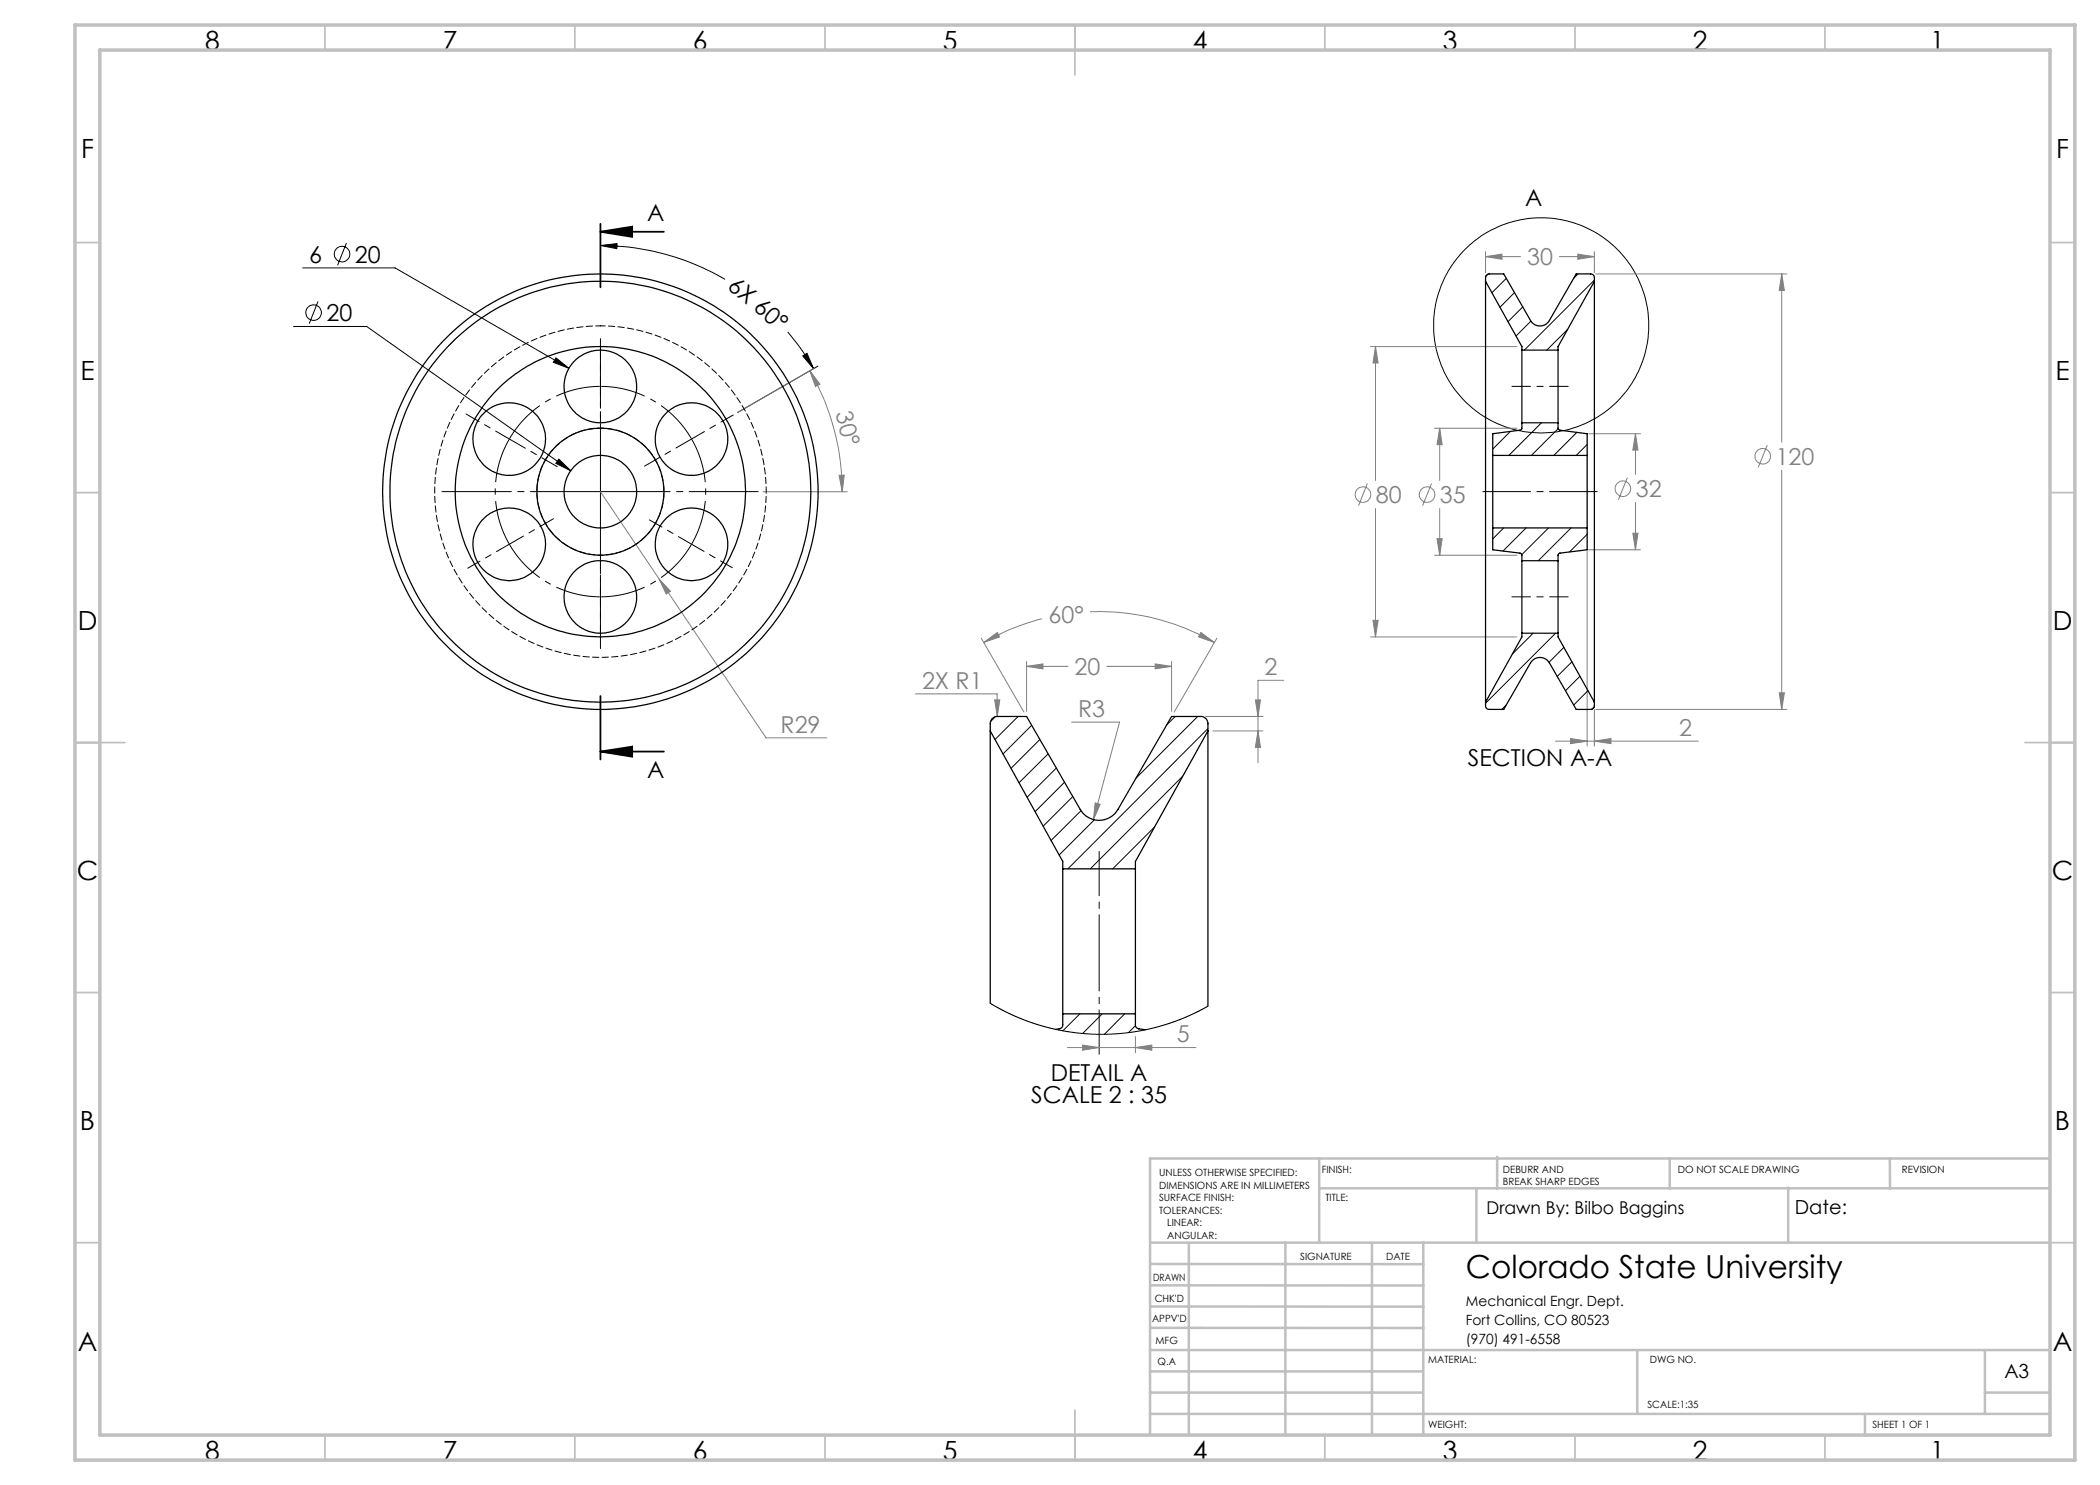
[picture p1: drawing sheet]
<svg xmlns="http://www.w3.org/2000/svg" width="420mm" height="297mm" viewBox="0 0 420 297" stroke-linecap="round" stroke-linejoin="round" font-family="sans-serif">
<g fill="none" stroke="#000" stroke-width=".2">
<path d="M60.5 53.6h18.5l34.8 20.1M69.3 48.6l-1.8 4.5M120.1 49.1l3.3-.4v1zM120.1 49.1a49.5 49.5 0 0 1 24.9 6.8M58.7 65.3h14.6l40.9 28.9M63.6 60.3l-1.8 4.4M111.2 71.6l2.6 2.1-3.1-1.2zM120 77.3h.2M120.1 77.2v.2M157.6 66.4a45.8 45.8 0 0 1 5.1 7.3M160.5 71.2l.9-.5 1.3 3zM163.6 73.2l-16.1 9.3"/>
<path d="M111.8 91.8l2.4 2.4-3-1.5z"/>
<circle cx="68.4" cy="50.8" r="1.55"/>
<circle cx="62.7" cy="62.5" r="1.56"/>
<circle cx="308.2" cy="65.1" r="21.5"/>
</g>
<g fill="none" stroke="#808080" stroke-width=".2">
<path d="M297.1 51.3l3.3-.5v1.1zM297.1 50.3v4.2M297.1 51.3h7M311.9 51.3h7M315.6 50.8l3.3 .5-3.3 .6zM318.9 50.3v4.2M319.2 54.8h38.2M356.3 54.8l.6 3.3h-1.1zM356.3 54.8v33.6M162 74.2l2 2.6-.9 .5zM162 74.2a48.7 48.7 0 0 1 6.5 24.2M162.8 73.7l-15.3 8.8"/>
<path d="M274.1 69.3h29.3M275.1 69.3l.5 3.3h-1zM275.1 69.3v26.8M120.1 98.4l11.7 17.4M152.6 98.4h16.8M167.8 95.1l1-.1-.3 3.4zM273.5 96.7l-1.8 4.4M286.3 96.7l-1.8 4.4M286.9 85.7h16.5M287.9 85.7l.5 3.2h-1zM287.9 85.7v10.4M317.8 86.7h10.3"/>
<path d="M325.5 95.5l-1.8 4.5M327.1 86.7l.5 3.3h-1zM327.1 86.7v8.2M353.4 89l-1.8 4.5M356.3 94v47.9M131.8 115.8l2.3 2.4-.9 .6zM131.8 115.8l21.4 31.8h12.2M275.1 101.7v25.7M286.9 111.1h16.5M287.4 107.7h1l-.5 3.4zM287.9 101.7v9.4M317.4 110.3v38.9"/>
<path d="M317.7 110h10.4M326.6 106.6h1l-.5 3.4zM327.1 100.5v9.5M183.1 138.8h16.3l.1 4.5M196.3 127.6l8.5 14.8M196.8 128.5l2.7-2 .4 .9zM198.9 140h1.1l-.5 3.3zM205.3 133.3l3.3-.5v1zM205.3 132.3v10M205.3 133.3h8.3M208.4 123.8a46.4 46.4 0 0 0-11.6 4.7M218 122.3a46.1 46.1 0 0 1 24.9 6.2"/>
<path d="M221.4 133.3h12.9M231 132.8l3.3 .5-3.3 .5zM234.3 132.3v10M240.2 126.5l2.7 2-3.2-1.1zM243.4 127.6l-8.6 14.8M251.1 140h1l-.5 3.3zM256.8 136.1h-5.2v16.4M274.1 127.4h29.3M274.6 124.1h1l-.5 3.3zM355.8 138.6h1.1l-.6 3.3zM214.3 144.4h9.6l-5.2 19.5M241.1 143.3h11.5"/>
<path d="M242.6 146.2h10M251.6 146.2l.5 3.3h-1zM311.1 148.2h28.6M314.1 147.7l3.3 .5-3.3 .5zM318.9 148.2l3.3-.5v1zM318.9 141.9v7.3M319.2 141.9h38.2M219 160.6l1 .3-1.3 3zM213.5 209.5h25.7M216.5 209l3.3 .5-3.3 .5zM227.1 209.5l3.3-.5v1zM227.1 207.3v3.2"/>
<circle cx="272.6" cy="98.9" r="1.56"/>
<circle cx="285.4" cy="98.9" r="1.56"/>
<circle cx="324.6" cy="97.7" r="1.55"/>
<circle cx="352.6" cy="91.3" r="1.55"/>
</g>
<path d="M101.9 87.8l-.1 .1M101.9 87.8v-.1M138.3 87.8v-.1M138.3 87.8l.1 .1M101.9 108.8v.1M101.9 108.8h-.1M120.1 119.4h.1M120.1 119.4h-.1M138.3 108.8h.1M138.3 108.8v.1" fill="none" stroke="#000" stroke-width=".2" stroke-dasharray="15.2 1.3 1.3 1.3" stroke-linecap="butt"/>
<path d="M119.9 77.3a21 21 0 0 0-18 10.4M101.8 87.9a21 21 0 0 0 0 20.8M138.2 87.7a21 21 0 0 0-18-10.4M101.9 109a21 21 0 0 0 18 10.4M120.2 119.4a21 21 0 0 0 18-10.4M138.4 108.7a21 21 0 0 0 0-20.8" fill="none" stroke="#000" stroke-width=".2" stroke-dasharray="15.2 1.3 1.3 1.3" stroke-dashoffset="6.3" stroke-linecap="butt"/>
<path d="M120.1 46.4h12.7M120.1 44.8v12.7M120.1 46.4l6.3-1.1v2.1zM120.1 139.2v12.7M120.1 150.3h12.7M120.1 150.3l6.3-1v2z" fill="none" stroke="#000" stroke-width=".35"/>
<path d="M120.1 77.1v-7.2M120.1 77.4v7.2M120.1 119.5v7.2M120.1 119.2v-7.2" fill="none" stroke="#000" stroke-width=".2" stroke-dasharray="15.2 1.3 1.3 1.3" stroke-dashoffset="13.6"/>
<g fill="none" stroke="#000" stroke-width=".2" stroke-dasharray="15.2 1.3 1.3 1.3">
<path d="M101.9 87.8h-.1M101.9 87.8h.1M120.1 98.3v-.1M120.1 98.3h-.1M120.1 98.3v.1M120.1 98.3h.1M138.3 87.8h.1M101.9 108.8l-.1 .1M101.9 108.8h.1M120.1 119.4h.1M120.1 119.4v-.1M138.3 108.8l.1 .1"/>
<path d="M138.3 108.8h.1"/>
</g>
<path d="M120.1 98.2v-30.5" fill="none" stroke="#000" stroke-width=".2" stroke-dasharray="15.2 1.3 1.3 1.3" stroke-dashoffset="1.9"/>
<path d="M119.9 98.3h-31.5M120.2 98.3h31.4" fill="none" stroke="#000" stroke-width=".2" stroke-dasharray="15.2 1.3 1.3 1.3" stroke-dashoffset="1.4"/>
<path d="M120.1 98.5v31.2" fill="none" stroke="#000" stroke-width=".2" stroke-dasharray="15.2 1.3 1.3 1.3" stroke-dashoffset="1.5"/>
<path d="M101.7 87.7l-8.5-4.9" fill="none" stroke="#000" stroke-width=".2" stroke-dasharray="15.2 1.3 1.3 1.3" stroke-dashoffset="12.2"/>
<path d="M102 87.9l9.5 5.4" fill="none" stroke="#000" stroke-width=".2" stroke-dasharray="15.2 1.3 1.3 1.3" stroke-dashoffset="11.7"/>
<path d="M138.4 87.7l8.2-4.7M101.7 108.9l-8.1 4.7" fill="none" stroke="#000" stroke-width=".2" stroke-dasharray="15.2 1.3 1.3 1.3" stroke-dashoffset="12.4"/>
<path d="M102 108.8l8.7-5.1" fill="none" stroke="#000" stroke-width=".2" stroke-dasharray="15.2 1.3 1.3 1.3" stroke-dashoffset="12.1"/>
<path d="M138.4 108.9l8.1 4.7" fill="none" stroke="#000" stroke-width=".2" stroke-dasharray="15.2 1.3 1.3 1.3" stroke-dashoffset="12.5"/>
<path d="M138.2 108.8l-8.3-4.8" fill="none" stroke="#000" stroke-width=".2" stroke-dasharray="15.2 1.3 1.3 1.3" stroke-dashoffset="12.3"/>
<path d="M138.2 87.9l-9.3 5.3" fill="none" stroke="#000" stroke-width=".2" stroke-dasharray="15.2 1.3 1.3 1.3" stroke-dashoffset="11.8"/>
<path d="M302.4 77.3h11.2M302.4 119.4h11.2" fill="none" stroke="#000" stroke-width=".2" stroke-dasharray="15.2 1.3 1.3 1.3" stroke-dashoffset="11.5"/>
<path d="M296.6 98.3h22.8" fill="none" stroke="#000" stroke-width=".2" stroke-dasharray="15.2 1.3 1.3 1.3" stroke-dashoffset="5.7"/>
<path d="M219.8 170.3v40.5" fill="none" stroke="#000" stroke-width=".2" stroke-dasharray="15.2 1.3 1.3 1.3" stroke-dashoffset="6.4"/>
<g fill="none" stroke="#c0c0c0" stroke-width=".35">
<path d="M65 5v5M115 5v5M165 5v5M215 5v10M265 5v5M315 5v5M365 5v5M15 48.5h5M410 48.5h5M15 98.5h5M410 98.5h5M15 148.5h10"/>
<path d="M405 148.5h10M15 198.5h5M410 198.5h5M15 248.5h5M410 248.5h5M65 287v5M115 287v5M165 287v5M215 282v10M265 287v5M315 287v5M365 287v5"/>
</g>
<g fill="none" stroke="#c0c0c0" stroke-width=".5">
<path d="M263.8 231.7v16.8M263.8 237.7h146.2M295.3 237.7v10.8M299.4 231.3v6.4M333.9 231.7v6M357.6 237.5v10.9M378 231.7v6M410 231.7h-180v55.2M230 248.5h180M230.1 257.1h54.6M230.1 252.8h54.6M237.8 248.8v38.2"/>
<path d="M257.1 248.5v38.3M274.4 248.8v38.2M284.7 248.5v38.3M230 278.5h54.6M230 274.3h54.6M230 270h180M230 265.6h54.7M230.1 261.3h54.6M327.4 270v12.8M397 278.5h13M397 270v12.8M230 282.8h180"/>
<path d="M373 282.8v4.2"/>
</g>
<path d="M15 5h400v287h-400zM20 10h390v277h-390z" fill="none" stroke="#c0c0c0" stroke-width=".7"/>
<g fill="#000">
<path d="M120.1 46.4l6.3-1.1v2.1zM120.1 150.3l6.3-1v2z"/>
<path d="M111.2 71.6l-.5 .9 3.1 1.2zM111.8 91.8l-.6 .9 3 1.5z"/>
<path d="M160.5 71.2l.9-.5 1.3 3zM120.1 49.1l3.3-.4v1z"/>
</g>
<g fill="#808080">
<path d="M167.8 95.1l1-.1-.3 3.4zM162 74.2l2 2.6-.9 .5z"/>
<path d="M131.8 115.8l1.4 3 .9-.6zM275.1 69.3l.5 3.3h-1zM274.6 124.1h1l-.5 3.3zM327.1 86.7l.5 3.3h-1zM326.6 106.6h1l-.5 3.4zM356.3 54.8l.6 3.3h-1.1zM355.8 138.6h1.1l-.6 3.3zM297.1 51.3l3.3-.5v1.1zM315.6 50.8l3.3 .5-3.3 .6zM287.9 85.7l.5 3.2h-1zM287.4 107.7h1l-.5 3.4zM205.3 133.3l3.3-.5v1zM231 132.8l3.3 .5-3.3 .5zM251.1 140h1l-.5 3.3zM251.6 146.2l.5 3.3h-1zM219 160.6l-.3 3.3 1.3-3zM198.9 140l.6 3.3 .5-3.3zM240.2 126.5l2.7 2-3.2-1.1zM196.8 128.5l2.7-2 .4 .9z"/>
<path d="M227.1 209.5l3.3-.5v1zM216.5 209l3.3 .5-3.3 .5z"/>
<path d="M314.1 147.7l3.3 .5-3.3 .5zM318.9 148.2l3.3-.5v1z"/>
</g>
<g fill="none" stroke="#000" stroke-width=".25">
<path d="M297.1 56.3v84.1M297.1 56.3v-1l.5-.4 3.1-.1 5.4 9.3a2.18 2.18 0 0 0 3.8 0l5.3-9.3 3.2 .1 .4 .4 .1 1M297.1 56.3l7.3 13v.7M318.9 56.3v84.1M318.9 56.3l-7.3 13v.7M304.4 70v14.6M304.4 70h7.2M311.6 70v14.6M298.6 91.1v14.5M298.6 91.1h18.8M304.4 84.6v1.1l-.3 .3-5.5 .7v4.4M304.4 84.6h7.2"/>
<path d="M311.6 84.6v1.1l.3 .3 5.5 .7v4.4M317.4 91.1v14.5M298.6 105.6v4.4l5.5 .6 .3 .5v1M298.6 105.6h18.8M304.4 112.1v14.5M304.4 112.1h7.2M311.6 112.1v14.5M317.4 105.6v4.4l-5.5 .6-.3 .4v1.1M304.4 126.6h7.2M304.4 126.6v.8l-7.3 13M311.6 126.6v.8l7.3 13M198 146.2v54.5"/>
<path d="M198 146.2v-1.5a1.39 1.39 0 0 1 1.5-1.4h5.8l10.7 18.6a4.4 4.4 0 0 0 7.6 0l10.7-18.6h5.8a1.44 1.44 0 0 1 1.5 1.4v1.5M198 146.2l14.5 26.1v1.5M241.6 146.2v55M241.6 146.2l-14.5 26.1v1.5M297.1 140.4v.9l.5 .5 3.1 .1 5.4-9.3a2.18 2.18 0 0 1 3.8 0l5.3 9.3 3.2-.1 .4-.4 .1-1M212.5 173.8v29M212.5 173.8h14.6M227.1 173.8v29M212.5 202.8v2.2a.76 .76 0 0 1-.7 .8l-.7 .1M212.5 202.8h14.6M227.1 202.8v2.2a.76 .76 0 0 0 .7 .8l1.3 .1"/>
<circle cx="120.1" cy="77.3" r="7.3"/>
<circle cx="101.9" cy="87.8" r="7.3"/>
<circle cx="120.1" cy="98.3" r="12.7"/>
<circle cx="120.1" cy="98.3" r="29"/>
<circle cx="120.1" cy="98.3" r="42.1"/>
<circle cx="120.1" cy="98.3" r="7.3"/>
<circle cx="120.1" cy="98.3" r="43.5"/>
<circle cx="138.3" cy="87.8" r="7.3"/>
<circle cx="101.9" cy="108.9" r="7.3"/>
<circle cx="120.1" cy="119.4" r="7.3"/>
<circle cx="138.3" cy="108.9" r="7.3"/>
</g>
<path d="M120.1 111a12.7 12.7 0 0 0 11.1-18.8 12.7 12.7 0 0 0-21.9-.6 12.7 12.7 0 0 0 10.1 19.4h.7" fill="none" stroke="#000" stroke-width=".2" stroke-dasharray="1.3 .6" stroke-dashoffset=".7"/>
<path d="M120.1 65.2a33.2 33.2 0 0 1 29 49.2 33.2 33.2 0 0 1-57.1 1.5 33.2 33.2 0 0 1 26.4-50.7h1.7" fill="none" stroke="#000" stroke-width=".2" stroke-dasharray="1.3 .6" stroke-dashoffset=".3"/>
<g fill="none" stroke="#000" stroke-width=".2">
<path d="M297.6 54.8l-.5 .5M301.2 55.7l-2.8 2.9M302.9 58.5l-2.9 3M315.6 54.8l-.9 .9M318.9 56l-14 14M304.6 61.4l-3 2.9M306.2 64.2l-3 3M313.5 65.9l-4.1 4.1M302.1 86.3l-3.5 3.5M308.3 84.6l-6.5 6.5M311.6 85.7l-5.3 5.4M315.4 86.5l-4.6 4.6"/>
<path d="M317.4 88.9l-2.2 2.2M300.7 105.6l-2.1 2.2M305.2 105.6l-4.6 4.6M309.7 105.6l-5.4 5.3M314.2 105.6l-6.5 6.5M317.4 106.9l-3.5 3.5M306.6 126.6l-4.2 4.2M311.1 126.6l-14 14M312.8 129.5l-3 3M314.4 132.4l-3 2.9M316 135.3l-2.9 2.8M317.6 138.1l-2.9 2.9"/>
<path d="M199.1 143.3l-1 1M203.6 143.3l-4.6 4.6M206.3 145.1l-5.7 5.7M208 147.9l-5.8 5.8M209.6 150.8l-5.8 5.8M211.3 153.6l-5.9 5.9M212.9 156.5l-5.9 5.8M214.6 159.3l-6 5.9M235.1 143.3l-1.8 1.7M236.5 155.3l-18.4 18.5M239.5 143.3l-12.3 12.3M241.6 145.7l-28 28.1"/>
<path d="M301.2 141l-.8 .9M318.8 141.4l-.5 .4M216.2 162.1l-6 6M218.9 164l-7.1 7M227.1 173.7l-.1 .1M230.9 165.4l-8.4 8.4M198 200.7l4.6 2.4 4.9 1.8 2.9 .8 3.1 .6 5.6 .6 3.3-.1 3-.2 5.6-1.1 3.6-1.1 2.6-1 4.4-2.2M216 202.8l-3.4 3.4M220.5 202.8l-4 3.9M224.9 202.8l-4 4.1M227.1 205.1l-1.4 1.4"/>
</g>
<text font-size="6.3" x="293.2" y="255.5">Colorado State University</text>
<g font-size="5.3">
<text x="41" y="9.9">8</text>
<text x="88.5" y="9.9">7</text>
<text x="138.5" y="9.9">6</text>
<text x="188.5" y="9.9">5</text>
<text x="238.5" y="9.9">4</text>
<text x="288.5" y="9.9">3</text>
<text x="338.5" y="9.9">2</text>
<text x="386" y="9.9">1</text>
<text x="16.2" y="31.7">F</text>
<text x="411.2" y="31.7">F</text>
<text x="16.1" y="75.9">E</text>
<text x="411.1" y="75.9">E</text>
<text x="15.5" y="125.9">D</text>
<text x="410.5" y="125.9">D</text>
<text x="15.4" y="175.9">C</text>
<text x="410.4" y="175.9">C</text>
<text x="16" y="225.9">B</text>
<text x="411" y="225.9">B</text>
<text x="15.5" y="270.2">A</text>
<text x="410.5" y="270.2">A</text>
<text x="41" y="291.9">8</text>
<text x="88.5" y="291.9">7</text>
<text x="138.5" y="291.9">6</text>
<text x="188.5" y="291.9">5</text>
<text x="238.5" y="291.9">4</text>
<text x="288.5" y="291.9">3</text>
<text x="338.5" y="291.9">2</text>
<text x="386" y="291.9">1</text>
</g>
<g font-size="4.7">
<text x="305" y="41.1">A</text>
<text x="129.5" y="44.3">A</text>
<text x="61.8" y="52.5">6</text>
<text x="71" y="52.5">20</text>
<text x="145.3" y="57.5" transform="rotate(40 145.3 57.5)">6X 60°</text>
<text x="65.3" y="64.2">20</text>
<text x="129.5" y="155.7">A</text>
<text x="293.6" y="153.2">SECTION A-A</text>
<text x="206.3" y="220.6">SCALE 2 : 35</text>
<text x="210.1" y="216.1">DETAIL A</text>
</g>
<g font-size="4.7" fill="#808080">
<text x="305.4" y="53.1">30</text>
<text x="167.1" y="82.7" transform="rotate(76 167.1 82.7)">30°</text>
<text x="355.1" y="92.9">120</text>
<text x="275.2" y="100.6">80</text>
<text x="288" y="100.6">35</text>
<text x="327.2" y="99.4">32</text>
<text x="209.7" y="124.5">60°</text>
<text x="184.4" y="137.7">2X R1</text>
<text x="214.9" y="135">20</text>
<text x="252.9" y="135">2</text>
<text x="215.6" y="143.4">R3</text>
<text x="156.1" y="146.5">R29</text>
<text x="335.8" y="147.2">2</text>
<text x="235.3" y="208.5">5</text>
</g>
<g font-size="3.9">
<text x="359" y="242.7">Date:</text>
<text x="400.9" y="275.5">A3</text>
</g>
<text font-size="3.5" x="297.3" y="242.7">Drawn By: Bilbo Baggins</text>
<g font-size="2.8">
<text x="293.2" y="261.1">Mechanical Engr. Dept.</text>
<text x="293.2" y="264.9">Fort Collins, CO 80523</text>
<text x="293.2" y="268.7">(970) 491-6558</text>
</g>
<g font-size="2">
<text x="231.8" y="235.2">UNLESS OTHERWISE SPECIFIED:</text>
<text x="231.8" y="237.7">DIMENSIONS ARE IN MILLIMETERS</text>
<text x="264.4" y="234.6">FINISH:</text>
<text x="300.6" y="234.6">DEBURR AND</text>
<text x="300.6" y="237.1">BREAK SHARP EDGES</text>
<text x="335.6" y="234.6">DO NOT SCALE DRAWING</text>
<text x="380.4" y="234.6">REVISION</text>
<text x="231.8" y="240.2">SURFACE FINISH:</text>
<text x="231.8" y="242.7">TOLERANCES:</text>
<text x="233.4" y="245.2">LINEAR:</text>
<text x="265.1" y="240.2">TITLE:</text>
<text x="233.5" y="247.7">ANGULAR:</text>
<text x="260" y="251.9">SIGNATURE</text>
<text x="277.2" y="251.9">DATE</text>
<text x="230.6" y="256.1">DRAWN</text>
<text x="230.9" y="260.3">CHK'D</text>
<text x="230.4" y="264.4">APPV'D</text>
<text x="231.1" y="268.8">MFG</text>
<text x="231.5" y="273">Q.A</text>
<text x="285.6" y="272.5">MATERIAL:</text>
<text x="330" y="272.5">DWG NO.</text>
<text x="329.5" y="281.7">SCALE:1:35</text>
<text x="285.6" y="285.5">WEIGHT:</text>
<text x="374.5" y="285.6">SHEET 1 OF 1</text>
</g>
</svg>
